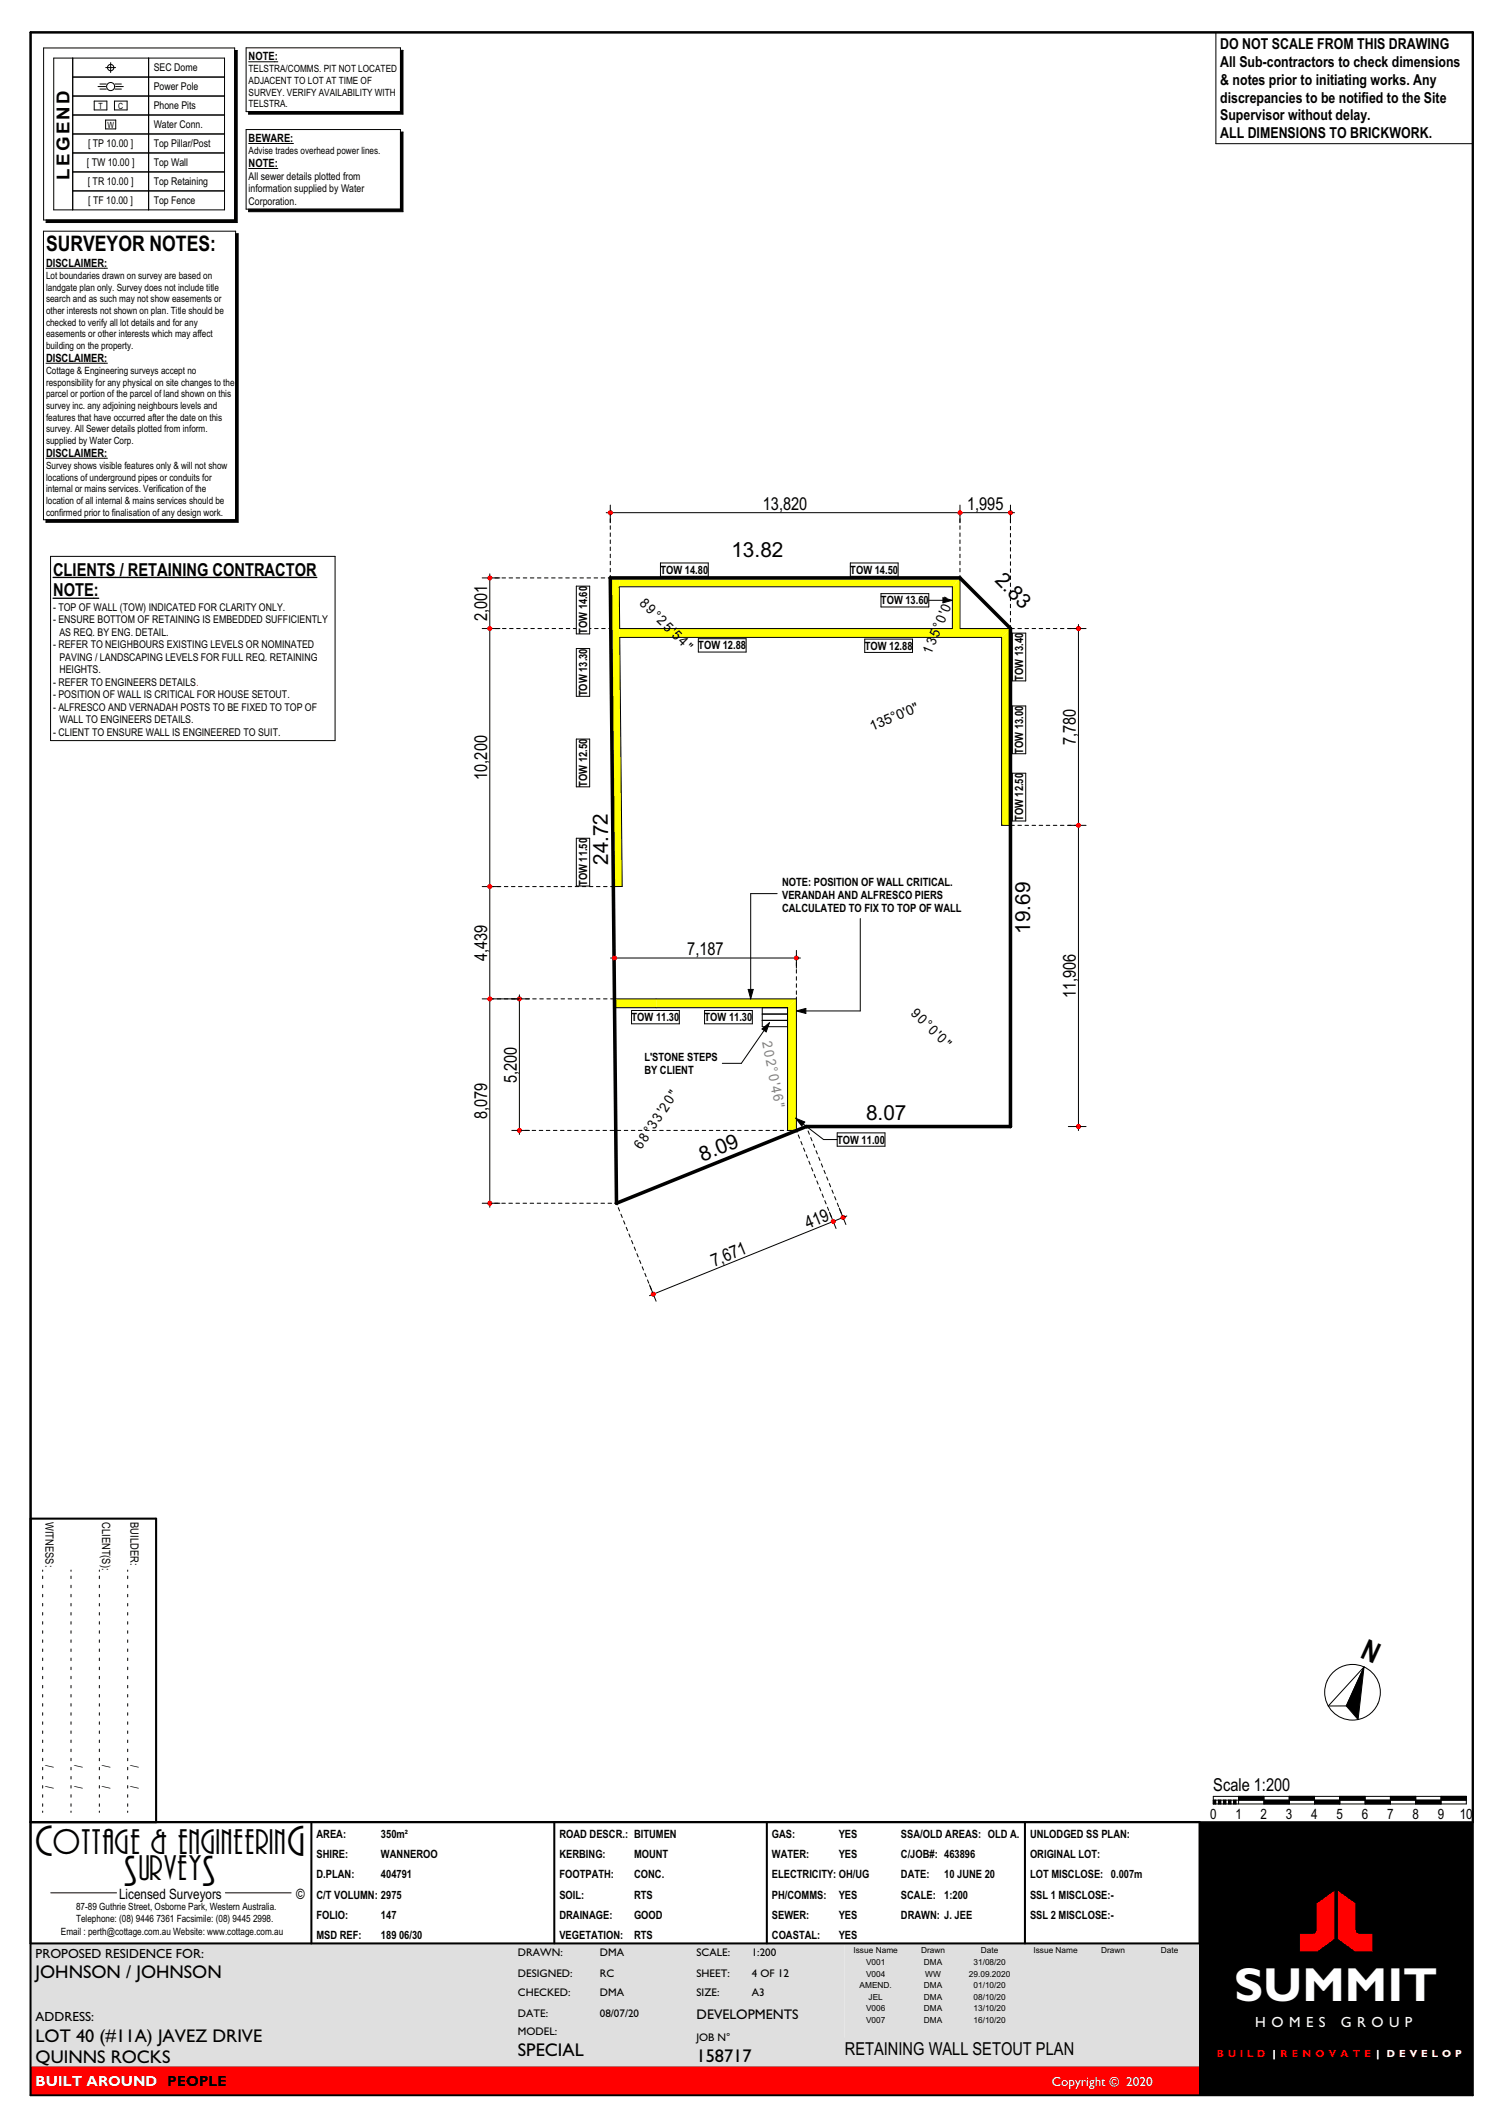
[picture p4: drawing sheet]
<svg xmlns="http://www.w3.org/2000/svg" width="297mm" height="420mm" viewBox="0 0 297 420" stroke-linecap="round" stroke-linejoin="round" font-family="sans-serif">
<path d="M166.9 384.1h70.1v18.6h-70.1z" fill-rule="evenodd" fill="#dfdfdf"/>
<!-- layer: O__TITLE -->
<path d="M6 408.4h231v5.7h-231z" fill-rule="evenodd" fill="#f00"/>
<path d="M6 384.1h160.9v18.6h70.1v5.7h-231z" fill-rule="evenodd" fill="#dfdfdf"/>
<path d="M237 360.1h54v54h-54z" fill-rule="evenodd" fill="#000"/>
<g fill="#f00">
<path d="M260.2 376.2l3.5-2.5v9.5l-3.4 2.5h-3.4v-3.5h2.6l.6-.3 .1-.4z" fill-rule="evenodd"/>
<path d="M264.4 373.7l3.5 2.5v5.3l.1 .4 .6 .3h2.6v3.5h-3.4l-3.4-2.5z" fill-rule="evenodd"/>
</g>
<g fill="none" stroke="#000" stroke-width=".2">
<path d="M240.3 6.4h50.7v22h-50.7zM6 300.1h24.8v60h-24.8zM8.4 310.3v.3M8.4 311.5v.5M8.4 313.3v.5M8.4 315.1v.5M8.4 316.9v.5M8.4 318.7v.5M14 310.3v.3M14 311.5v.5M14 313.3v.5M14 315.1v.5"/>
<path d="M14 316.9v.5M14 318.7v.5M19.6 310.3v.3M19.6 311.5v.5M19.6 313.3v.5M19.6 315.1v.5M19.6 316.9v.5M19.6 318.7v.5M25.2 310.3v.3M25.2 311.5v.5M25.2 313.3v.5M25.2 315.1v.5"/>
<path d="M25.2 316.9v.5M25.2 318.7v.5M8.4 320.5v.5M8.4 322.3v.5M8.4 324.1v.5M8.4 325.9v.5M8.4 327.7v.5M8.4 329.5v.5M8.4 331.3v.5M8.4 333.1v.5M8.4 334.9v.5M8.4 336.7v.5"/>
<path d="M8.4 338.5v.5M14 320.5v.5M14 322.3v.5M14 324.1v.5M14 325.9v.5M14 327.7v.5M14 329.5v.5M14 331.3v.5M14 333.1v.5M14 334.9v.5M14 336.7v.5M14 338.5v.5"/>
<path d="M19.6 320.5v.5M19.6 322.3v.5M19.6 324.1v.5M19.6 325.9v.5M19.6 327.7v.5M19.6 329.5v.5M19.6 331.3v.5M19.6 333.1v.5M19.6 334.9v.5M19.6 336.7v.5M19.6 338.5v.5M25.2 320.5v.5"/>
<path d="M25.2 322.3v.5M25.2 324.1v.5M25.2 325.9v.5M25.2 327.7v.5M25.2 329.5v.5M25.2 331.3v.5M25.2 333.1v.5M25.2 334.9v.5M25.2 336.7v.5M25.2 338.5v.5M8.4 340.3v.5M8.4 342.1v.5"/>
<path d="M8.4 343.9v.5M8.4 345.7v.5M8.4 347.5v.5M8.4 349.3v.5M8.4 351.1v.5M8.4 352.9v.5M8.4 354.7v.5M8.4 356.5v.5M8.4 358v.2M14 340.3v.5M14 342.1v.5M14 343.9v.5"/>
<path d="M14 345.7v.5M14 347.5v.5M14 349.3v.5M14 351.1v.5M14 352.9v.5M14 354.7v.5M14 356.5v.5M14 358v.2M19.6 340.3v.5M19.6 342.1v.5M19.6 343.9v.5M19.6 345.7v.5"/>
<path d="M19.6 347.5v.5M19.6 349.3v.5M19.6 351.1v.5M19.6 352.9v.5M19.6 354.7v.5M19.6 356.5v.5M19.6 358v.2M25.2 340.3v.5M25.2 342.1v.5M25.2 343.9v.5M25.2 345.7v.5M25.2 347.5v.5"/>
<path d="M25.2 349.3v.5M25.2 351.1v.5M25.2 352.9v.5M25.2 354.7v.5M25.2 356.5v.5M25.2 358v.2M10 374.1h13M44.5 374.1h13"/>
</g>
<path d="M6 6.4h285v407.7h-285zM6 360.1h231v24h-231M61.5 360.1v24M109.5 360.1v24M151.5 360.1v24M202.5 360.1v24" fill="none" stroke="#000" stroke-width=".4"/>
<!-- layer: 1 SITE 01_fence -->
<path d="M197.9 126l1.8-1.8v38.9h-1.8z" fill-rule="evenodd" fill="#ff0"/>
<path d="M199.7 124.2v38.9h-1.8v-37.1" fill="none" stroke="#000" stroke-width=".2"/>
<path d="M189.7 114.2v11h-1.5v-9.2z" fill-rule="evenodd" fill="#ff0"/>
<path d="M189.7 114.2v11h-1.5v-9.2" fill="none" stroke="#000" stroke-width=".2"/>
<g fill="#ff0">
<path d="M120.6 114.2v1.8z"/>
<path d="M122.4 114.2h67.3l-1.5 1.8h-65.8z" fill-rule="evenodd"/>
</g>
<path d="M120.6 114.2v1.8M122.4 114.2h67.3M122.4 116h65.8" fill="none" stroke="#000" stroke-width=".2"/>
<path d="M120.6 114.2h1.8l.6 61h-1.8z" fill-rule="evenodd" fill="#ff0"/>
<path d="M120.6 116l.6 59.2h1.8l-.5-49.2M122.4 114.2h.1M122.4 114.2h-1.8M122.4 116l.1 8.2" fill="none" stroke="#000" stroke-width=".2"/>
<path d="M121.4 197.4h8.2v1.8h-8.2z" fill-rule="evenodd" fill="#ff0"/>
<path d="M129.6 197.4h-8.2v1.8h8.2" fill="none" stroke="#000" stroke-width=".2"/>
<path d="M155.6 199.2l1.8-1.8v26h-1.8z" fill-rule="evenodd" fill="#ff0"/>
<path d="M157.4 197.4v26h-1.8v-24.2" fill="none" stroke="#000" stroke-width=".2"/>
<path d="M122.5 124.2h77.2l-1.8 1.8h-75.4z" fill-rule="evenodd" fill="#ff0"/>
<path d="M122.5 124.2h65.7M122.5 126h75.4M189.7 124.2h10" fill="none" stroke="#000" stroke-width=".2"/>
<path d="M129.6 197.4h27.8l-1.8 1.8h-26z" fill-rule="evenodd" fill="#ff0"/>
<path d="M183.5 118.6h2.8M186.3 118.1l1.9 .5-1.9 .5zM129.6 199.2h26M129.6 197.4h27.8M157.2 221l1.8 .8-.6 .8zM158.7 222.2l4 3h2.7" fill="none" stroke="#000" stroke-width=".2"/>
<!-- layer: O__SITE_TITLE -->
<g fill="#000">
<path d="M49.1 22.1h30v-12.1h.5v12.6h-30.5z" fill-rule="evenodd"/>
<path d="M9.1 43.5h37.3v-33.5h.5v34h-37.8z" fill-rule="evenodd"/>
<path d="M49.1 41.3h30v-15.2h.5v15.7h-30.5z" fill-rule="evenodd"/>
<path d="M46.6 46.2h.5v57h-38v-.5h37.5z" fill-rule="evenodd"/>
<path d="M239.8 355.8h.5v.7h-.5z" fill-rule="evenodd"/>
<path d="M240.8 355.8h.5v.7h-.5z" fill-rule="evenodd"/>
<path d="M241.8 355.8h.5v.7h-.5z" fill-rule="evenodd"/>
<path d="M242.8 355.8h.5v.7h-.5z" fill-rule="evenodd"/>
<path d="M243.8 355.8h.5v.7h-.5z" fill-rule="evenodd"/>
<path d="M244.8 355h5v.8h-5z" fill-rule="evenodd"/>
<path d="M249.8 355.8h5v.7h-5z" fill-rule="evenodd"/>
<path d="M254.8 355h5v.8h-5z" fill-rule="evenodd"/>
<path d="M259.8 355.8h5v.7h-5z" fill-rule="evenodd"/>
<path d="M264.8 355h5v.8h-5z" fill-rule="evenodd"/>
<path d="M269.8 355.8h5v.7h-5z" fill-rule="evenodd"/>
<path d="M274.8 355h5v.8h-5z" fill-rule="evenodd"/>
<path d="M279.8 355.8h5v.7h-5z" fill-rule="evenodd"/>
<path d="M284.8 355h5v.8h-5z" fill-rule="evenodd"/>
</g>
<g fill="none" stroke="#000" stroke-width=".2">
<path d="M8.6 9.5h37.8v34h-37.8zM10.6 11.5h33.8v30h-33.8zM14.4 15.2h30M14.4 11.5v30M14.4 19h30M18.6 20h2.5v1.7h-2.5zM19.4 17.1h1.5M19.8 16.6h1.2M19.8 17.6h1.2M20.9 13.4h1.9M21.9 12.4v1.9M22.6 20h2.5v1.7h-2.5z"/>
<path d="M22.7 16.6h1.3M22.7 17.6h1.3M22.9 17.1h1.5M29.4 11.5v30M46.4 10h.5v34h-37.8v-.5M48.6 9.5h30.5v12.6h-30.5zM49.1 12.2h5.8M79.1 10h.5v12.6h-30.5v-.5M14.4 22.7h30M14.4 26.5h30M14.4 30.2h30M14.4 34h30"/>
<path d="M14.4 37.7h30M20.9 23.7h2v1.8h-2zM48.6 25.6h30.5v15.7h-30.5zM49.1 28.4h8.9M49.1 33.3h5.8M79.1 26.1h.5v15.7h-30.5v-.5M8.6 45.7h38v57h-38zM9.1 53h12.1M46.6 46.2h.5v57h-38v-.5M9.1 71.8h12.1M9.1 90.6h12.1M239.8 355h50v1.5h-50z"/>
<path d="M239.8 355.8h50M240.3 355.8v.7M240.8 355.8v.7M241.3 355.8v.7M241.8 355.8v.7M242.3 355.8v.7M242.8 355.8v.7M243.3 355.8v.7M243.8 355.8v.7M244.3 355.8v.7M244.8 355v1.5M249.8 355v1.5"/>
<path d="M254.8 355v1.5M259.8 355v1.5M264.8 355v1.5M269.8 355v1.5M274.8 355v1.5M279.8 355v1.5M284.8 355v1.5"/>
<circle cx="21.9" cy="17.1" r=".8"/>
<circle cx="21.9" cy="13.4" r=".63"/>
</g>
<path d="M199.7 124.2v98.5h-40.4l-37.5 15.1-1.2-123.6h69.1l10 10" fill="none" stroke="#000" stroke-width=".7"/>
<!-- layer: 1 SITE 04_retaining setout -->
<g fill="none" stroke="#000" stroke-width=".2">
<path d="M96.7 114.2h.4M97.8 114.2h.7M99.2 114.2h.7M100.6 114.2h.7M102 114.2h.7M103.4 114.2h.7M104.8 114.2h.7M106.2 114.2h.7M107.6 114.2h.7M109 114.2h.7M110.4 114.2h.7M111.8 114.2h.7"/>
<path d="M113.2 114.2h.7M114.6 114.2h.7M116 114.2h.7M117.4 114.2h.7M118.8 114.2h.7M120.6 113.7v.5h-.4M120.6 101.3v.5M120.6 102.5v.7M120.6 103.9v.7M120.6 105.3v.7M120.6 106.7v.7M120.6 108.1v.7"/>
<path d="M120.6 109.5v.7M120.6 110.9v.7M120.6 112.3v.7M189.7 101.3v.5M189.7 102.5v.7M189.7 103.9v.7M189.7 105.3v.7M189.7 106.7v.7M189.7 108.1v.7M189.7 109.5v.7M189.7 110.9v.7M189.7 112.3v.7"/>
<path d="M189.7 113.7v.5M199.7 101.3v.6M199.7 102.6v.7M199.7 104v.7M199.7 105.4v.7M199.7 106.8v.7M199.7 108.2v.7M199.7 109.6v.7M199.7 111v.7M199.7 112.4v.7M199.7 113.8v.7M199.7 115.2v.7"/>
<path d="M199.7 116.6v.7M199.7 118v.7M199.7 119.4v.7M96.8 124.2h.4M97.9 124.2h.7M99.3 124.2h.7M100.7 124.2h.7M102.1 124.2h.7M103.5 124.2h.7M104.9 124.2h.7M106.3 124.2h.7M107.7 124.2h.7"/>
<path d="M109.1 124.2h.7M110.5 124.2h.7M111.9 124.2h.7M113.3 124.2h.7M114.7 124.2h.7M116.1 124.2h.7M117.5 124.2h.7M118.9 124.2h.7M120.3 124.2h.4M199.7 123.6v.6h.7M199.7 120.8v.7M199.7 122.2v.7"/>
<path d="M201.1 124.2h.7M202.5 124.2h.7M203.9 124.2h.7M205.3 124.2h.7M206.7 124.2h.7M208.1 124.2h.7M209.5 124.2h.7M210.9 124.2h.7M212.3 124.2h.8M96.8 175.2h.8M98.3 175.2h.7M99.7 175.2h.7"/>
<path d="M101.1 175.2h.7M102.5 175.2h.7M103.9 175.2h.7M105.3 175.2h.7M106.7 175.2h.7M108.1 175.2h.7M109.5 175.2h.7M110.9 175.2h.7M112.3 175.2h.7M113.7 175.2h.7M115.1 175.2h.7M116.5 175.2h.7"/>
<path d="M117.9 175.2h.7M119.3 175.2h.7M120.7 175.2h.7M153.6 176.6h-5.3v19M199.7 163.1h.7M201.1 163.1h.7M202.5 163.1h.7M203.9 163.1h.7M205.3 163.1h.7M206.7 163.1h.7M208.1 163.1h.7M209.5 163.1h.7"/>
<path d="M210.9 163.1h.7M212.3 163.1h.8M96.8 197.4h.8M98.3 197.4h.7M99.7 197.4h.7M101.1 197.4h.7M102.5 197.4h.7M102.6 197.8v25.2M103.9 197.4h.7M105.3 197.4h.7M106.7 197.4h.7M108.1 197.4h.7"/>
<path d="M109.5 197.4h.7M110.9 197.4h.7M112.3 197.4h.7M113.7 197.4h.7M115.1 197.4h.7M116.5 197.4h.7M117.9 197.4h.7M119.3 197.4h.7M120.7 197.4h.7M147.8 195.6h1l-.5 1.8zM150.6 199.2h5v3.7h-5zM157.4 189.3v.4"/>
<path d="M157.4 190.2v.7M157.4 191.6v.7M157.4 193v.7M157.4 194.4v.7M157.4 195.8v.7M157.4 197.1v.3M157.4 199.8l1.8-.5v1zM170 181.5v18.3h-10.8M150.6 203.4l1.5-1.3-.7 1.8zM150.6 200.4h5M150.6 201.7h5M151 203.7l-4.5 6.5h-3.8"/>
<path d="M96.8 237.8h.3M97.8 237.8h.7M99.2 237.8h.7M100.6 237.8h.7M102 237.8h.7M102.6 223.4h.5M102.6 223.8v.4M103.4 237.8h.7M103.8 223.4h.7M104.8 237.8h.7M105.2 223.4h.7M106.2 237.8h.7"/>
<path d="M106.6 223.4h.7M107.6 237.8h.7M108 223.4h.7M109 237.8h.7M109.4 223.4h.7M110.4 237.8h.7M110.8 223.4h.7M111.8 237.8h.7M112.2 223.4h.7M113.2 237.8h.7M113.6 223.4h.7M114.6 237.8h.7"/>
<path d="M115 223.4h.7M116 237.8h.7M116.4 223.4h.7M117.4 237.8h.7M117.8 223.4h.7M118.8 237.8h.7M119.2 223.4h.7M120.2 237.8h.7M120.6 223.4h.7M121.5 237.8h.3l.2 .4M122 223.4h.7M122.2 238.7l.2 .6"/>
<path d="M122.7 240l.3 .6M123.4 223.4h.7M124.8 223.4h.7M126.2 223.4h.7M127.6 223.4h.7M129 223.4h.7M130.4 223.4h.7M131.8 223.4h.7M133.2 223.4h.7M134.6 223.4h.7M136 223.4h.7M137.4 223.4h.7"/>
<path d="M138.8 223.4h.7M140.2 223.4h.7M141.6 223.4h.7M143 223.4h.7M144.4 223.4h.7M145.8 223.4h.7M147.2 223.4h.7M148.6 223.4h.7M150 223.4h.7M151.4 223.4h.7M152.8 223.4h.7M154.2 223.4h.7"/>
<path d="M155.6 223.4h.7M157 223.4h.4l.1 .4M157.7 224.3l.3 .7M158.3 225.6l.2 .7M158.8 226.9l.2 .7M159.3 228.2l.3 .7M159.3 222.7l.2 .3M159.7 223.5l.2 .7M159.8 229.5l.3 .7M160.2 224.8l.3 .7M160.4 230.8l.2 .7M160.7 226.1l.3 .7"/>
<path d="M160.9 232.1l.2 .7M161.3 227.4l.2 .7M161.4 233.4l.3 .7M161.8 228.7l.2 .7M161.9 234.7l.3 .6M162.3 230l.3 .7M162.5 236l.2 .6M162.8 231.3l.3 .7M163 237.3l.2 .6M163.3 232.6l.3 .7M163.5 238.6l.3 .6M163.9 233.9l.2 .7"/>
<path d="M164 239.9l.3 .6M164.4 235.2l.3 .7M164.9 236.5l.3 .7M165.4 237.8l.3 .7M166 239.1l.2 .7M123.2 241.3l.3 .6M123.7 242.6l.3 .6M124.3 243.9l.2 .6M124.8 245.2l.3 .6M125.3 246.5l.3 .6M125.8 247.8l.3 .6M126.4 249.1l.2 .6"/>
<path d="M126.9 250.4l.3 .6M127.4 251.7l.3 .6M127.9 253l.3 .6M128.5 254.3l.2 .6M129 255.5l.1 .3M164.5 241.1l.1 .3M166.5 240.3l.1 .3"/>
</g>
<!-- layer: 1 SITE 01_fence -->
<path d="M186.3 118.1l1.9 .5-1.9 .5zM157.2 221l1.8 .8-.6 .8z" fill="#000"/>
<!-- layer: 1 SITE 04_retaining setout -->
<path d="M147.8 195.6h1l-.5 1.8zM157.4 199.8l1.8-.5v1zM150.6 203.4l1.5-1.3-.7 1.8z" fill="#000"/>
<!-- layer: O__SITE_TITLE -->
<path d="M6.1 6.4h284.9v353.8h-284.9zM6.1 300.2h24.8v60" fill="none" stroke="#000" stroke-width=".4"/>
<!-- layer: 1 SITE 04_retaining setout -->
<circle cx="102.6" cy="223.4" r=".4" fill="none" stroke="#f00" stroke-width=".2"/>
<circle cx="102.6" cy="223.4" r=".4" fill="#f00"/>
<circle cx="102.6" cy="197.4" r=".4" fill="none" stroke="#f00" stroke-width=".2"/>
<circle cx="102.6" cy="197.4" r=".4" fill="#f00"/>
<path d="M96.8 197.8v39.6M101.1 197.4h1.1M102.6 196.6v.4M103 197.4h1.6M96.8 238.2v.4M101.1 223.4h1.1M103 223.4h1.6" fill="none" stroke="#000" stroke-width=".2"/>
<circle cx="96.8" cy="237.8" r=".4" fill="none" stroke="#f00" stroke-width=".2"/>
<circle cx="96.8" cy="237.8" r=".4" fill="#f00"/>
<path d="M96.8 175.6v21.4M95.3 197.4h1.1M97.2 197.4h5.4M95.3 237.8h1.1M97.2 237.8h1.6" fill="none" stroke="#000" stroke-width=".2"/>
<circle cx="96.8" cy="197.4" r=".4" fill="none" stroke="#f00" stroke-width=".2"/>
<circle cx="96.8" cy="197.4" r=".4" fill="#f00"/>
<path d="M96.8 124.6v50.2M95.3 175.2h1.1M97.2 175.2h1.6" fill="none" stroke="#000" stroke-width=".2"/>
<circle cx="96.8" cy="175.2" r=".4" fill="none" stroke="#f00" stroke-width=".2"/>
<circle cx="96.8" cy="175.2" r=".4" fill="#f00"/>
<path d="M96.8 114.6v9.2M95.3 124.2h1.1M97.2 124.2h1.6" fill="none" stroke="#000" stroke-width=".2"/>
<circle cx="96.8" cy="124.2" r=".4" fill="none" stroke="#f00" stroke-width=".2"/>
<circle cx="96.8" cy="124.2" r=".4" fill="#f00"/>
<circle cx="96.8" cy="114.2" r=".4" fill="none" stroke="#f00" stroke-width=".2"/>
<circle cx="96.8" cy="114.2" r=".4" fill="#f00"/>
<path d="M95.3 114.2h1.1M96.8 113.4v.4M97.2 114.2h1.6M213.1 163.5v58.8M213.1 223.1v.4" fill="none" stroke="#000" stroke-width=".2"/>
<circle cx="213.1" cy="222.7" r=".4" fill="none" stroke="#f00" stroke-width=".2"/>
<circle cx="213.1" cy="222.7" r=".4" fill="#f00"/>
<path d="M213.1 124.6v38.1M211.1 163.1h1.6M213.5 163.1h1.1M211.1 222.7h1.6M213.5 222.7h1.1" fill="none" stroke="#000" stroke-width=".2"/>
<circle cx="213.1" cy="163.1" r=".4" fill="none" stroke="#f00" stroke-width=".2"/>
<circle cx="213.1" cy="163.1" r=".4" fill="#f00"/>
<circle cx="213.1" cy="124.2" r=".4" fill="none" stroke="#f00" stroke-width=".2"/>
<circle cx="213.1" cy="124.2" r=".4" fill="#f00"/>
<path d="M119.8 101.3h.4M121 101.3h68.3M211.1 124.2h1.6M213.1 123.4v.4M213.5 124.2h1.1" fill="none" stroke="#000" stroke-width=".2"/>
<circle cx="120.6" cy="101.3" r=".4" fill="none" stroke="#f00" stroke-width=".2"/>
<circle cx="120.6" cy="101.3" r=".4" fill="#f00"/>
<path d="M120.6 99.8v1.1M189.7 99.8v1.1M120.6 101.7v1.6M189.7 101.7v1.6M190.1 101.3h9.2" fill="none" stroke="#000" stroke-width=".2"/>
<circle cx="189.7" cy="101.3" r=".4" fill="none" stroke="#f00" stroke-width=".2"/>
<circle cx="189.7" cy="101.3" r=".4" fill="#f00"/>
<circle cx="199.7" cy="101.3" r=".4" fill="none" stroke="#f00" stroke-width=".2"/>
<circle cx="199.7" cy="101.3" r=".4" fill="#f00"/>
<path d="M199.7 99.8v1.1M199.7 101.7v1.6M200.1 101.3h.4M128.7 255.9l-.4 .2M164.3 241.6l-34.8 14" fill="none" stroke="#000" stroke-width=".2"/>
<circle cx="129.1" cy="255.8" r=".4" fill="none" stroke="#f00" stroke-width=".2"/>
<circle cx="129.1" cy="255.8" r=".4" fill="#f00"/>
<path d="M163.9 239.6l.6 1.4M128.3 253.9l.6 1.5M129.2 256.2l.5 1M164.8 241.8l.4 1M166.2 240.8l-1.2 .5" fill="none" stroke="#000" stroke-width=".2"/>
<circle cx="164.6" cy="241.4" r=".4" fill="none" stroke="#f00" stroke-width=".2"/>
<circle cx="164.6" cy="241.4" r=".4" fill="#f00"/>
<circle cx="166.6" cy="240.6" r=".4" fill="none" stroke="#f00" stroke-width=".2"/>
<circle cx="166.6" cy="240.6" r=".4" fill="#f00"/>
<path d="M120.6 189.3h.4M121.8 189.3h35.2M165.8 238.8l.6 1.5M166.7 241l.5 1M167.3 240.3l-.3 .2" fill="none" stroke="#000" stroke-width=".2"/>
<circle cx="121.4" cy="189.3" r=".4" fill="none" stroke="#f00" stroke-width=".2"/>
<circle cx="121.4" cy="189.3" r=".4" fill="#f00"/>
<circle cx="157.4" cy="189.3" r=".4" fill="none" stroke="#f00" stroke-width=".2"/>
<circle cx="157.4" cy="189.3" r=".4" fill="#f00"/>
<path d="M121.4 187.8v1.1M121.4 189.7v1.6M157.4 187.8v1.1M157.4 189.7v1.6M157.8 189.3h.4" fill="none" stroke="#000" stroke-width=".2"/>
<!-- layer: 1 SITE 01_fence -->
<path d="M130.5 111.3h9.5v2.6h-9.5zM168 111.3h9.5v2.6h-9.5zM174.1 117.3h9.4v2.7h-9.4zM138 126.2h9.4v2.7h-9.4zM170.9 126.3h9.4v2.7h-9.4z" fill="none" stroke="#000" stroke-width=".2"/>
<path d="M200.1 125.1h2.6v9.5h-2.6z" fill-rule="evenodd" fill="#fff"/>
<path d="M200.1 125.1h2.6v9.5h-2.6z" fill="none" stroke="#000" stroke-width=".2"/>
<path d="M200.1 152.8h2.6v9.5h-2.6z" fill-rule="evenodd" fill="#fff"/>
<path d="M200.1 152.8h2.6v9.5h-2.6zM124.8 199.7h9.4v2.7h-9.4z" fill="none" stroke="#000" stroke-width=".2"/>
<path d="M200.1 139.5h2.6v9.5h-2.6z" fill-rule="evenodd" fill="#fff"/>
<path d="M200.1 139.5h2.6v9.5h-2.6z" fill="none" stroke="#000" stroke-width=".2"/>
<path d="M113.9 115.8h2.6v9.5h-2.6z" fill-rule="evenodd" fill="#fff"/>
<path d="M113.9 115.8h2.6v9.5h-2.6z" fill="none" stroke="#000" stroke-width=".2"/>
<path d="M113.9 128.2h2.6v9.4h-2.6z" fill-rule="evenodd" fill="#fff"/>
<path d="M113.9 128.2h2.6v9.4h-2.6z" fill="none" stroke="#000" stroke-width=".2"/>
<path d="M113.9 165.7h2.6v9.4h-2.6z" fill-rule="evenodd" fill="#fff"/>
<path d="M113.9 165.7h2.6v9.4h-2.6z" fill="none" stroke="#000" stroke-width=".2"/>
<path d="M113.9 146.1h2.6v9.4h-2.6z" fill-rule="evenodd" fill="#fff"/>
<path d="M113.9 146.1h2.6v9.4h-2.6zM139.2 199.7h9.5v2.7h-9.5zM165.4 223.9h9.5v2.6h-9.5z" fill="none" stroke="#000" stroke-width=".2"/>
<!-- layer: 1 SITE 04_retaining setout -->
<path d="M10 110h56.2v36.4h-56.2z" fill="none" stroke="#000" stroke-width=".2"/>
<path d="M10.5 114.1h52.1M10.5 118.2h9" fill="none" stroke="#000" stroke-width=".26"/>
<g fill="none" stroke="#000" stroke-width=".2">
<path d="M269.5 329.5l-1.1 10.4-2.4-2.7M269.5 329.5l-3.5 7.7M269.5 329.5l-7 7.7h3.5"/>
<circle cx="267.3" cy="334.5" r="5.5"/>
</g>
<path d="M269.5 329.5l-1.1 10.4-2.4-2.7z" fill="#000"/>
<text font-size="9.5" fill="#fff" x="243.9" y="395.5">SUMMIT</text>
<g font-size="8">
<text x="7" y="366.8">C</text>
<text x="56.8" y="366.8">G</text>
<text x="24.5" y="372.8">S</text>
<text x="40" y="372.8">S</text>
</g>
<g font-size="6.5">
<text x="10.5" y="366.4">OTTAGE &amp; ENGINEERIN</text>
<text x="27.5" y="371.6">URVEY</text>
</g>
<text font-size="5.6" x="268.5" y="327.6" transform="rotate(24 268.5 327.6)">N</text>
<text font-size="4.2" x="9.1" y="49.7">SURVEYOR NOTES:</text>
<g font-size="4.1">
<text x="144.5" y="110">13.82</text>
<text x="196.5" y="114.9" transform="rotate(45 196.5 114.9)">2.83</text>
<text x="120.2" y="171" transform="rotate(-91 120.2 171)">24.72</text>
<text x="203.6" y="184.5" transform="rotate(-90 203.6 184.5)">19.69</text>
<text x="171.1" y="221.4">8.07</text>
<text x="138.8" y="229.6" transform="rotate(-22 138.8 229.6)">8.09</text>
</g>
<g font-size="3.6">
<text x="7" y="391">JOHNSON / JOHNSON</text>
<text x="7" y="403.6">LOT 40 (#11A) JAVEZ DRIVE</text>
<text x="7" y="407.8">QUINNS ROCKS</text>
<text x="102.3" y="406.3">SPECIAL</text>
<text x="137.6" y="407.6">158717</text>
</g>
<g font-size="3.5">
<text x="13.7" y="35.5" transform="rotate(-90 13.7 35.5)">LEGEND</text>
<text x="150.7" y="100.8">13,820</text>
<text x="191.1" y="100.8">1,995</text>
<text x="10.5" y="113.8">CLIENTS / RETAINING CONTRACTOR</text>
<text x="10.5" y="117.9">NOTE:</text>
<text x="96.3" y="122.8" transform="rotate(-90 96.3 122.8)">2,001</text>
<text x="212.6" y="147.3" transform="rotate(-90 212.6 147.3)">7,780</text>
<text x="96.3" y="154.1" transform="rotate(-90 96.3 154.1)">10,200</text>
<text x="96.3" y="189.9" transform="rotate(-90 96.3 189.9)">4,439</text>
<text x="135.8" y="188.8">7,187</text>
<text x="212.6" y="197.3" transform="rotate(-90 212.6 197.3)">11,906</text>
<text x="102.1" y="214" transform="rotate(-90 102.1 214)">5,200</text>
<text x="96.3" y="221.2" transform="rotate(-90 96.3 221.2)">8,079</text>
<text x="159.6" y="242.9" transform="rotate(-22 159.6 242.9)">419</text>
<text x="141.1" y="250.4" transform="rotate(-22 141.1 250.4)">7,671</text>
<text x="239.8" y="354">Scale 1:200</text>
<text x="167" y="406.2">RETAINING WALL SETOUT PLAN</text>
</g>
<g font-size="3">
<text x="241.1" y="9.6">DO NOT SCALE FROM THIS DRAWING</text>
<text x="241.1" y="13.2">All Sub-contractors to check dimensions</text>
<text x="241.1" y="16.7">&amp; notes prior to initiating works. Any</text>
<text x="241.1" y="20.3">discrepancies to be notified to the Site</text>
<text x="241.1" y="23.8">Supervisor without delay.</text>
<text x="241.1" y="27.4">ALL DIMENSIONS TO BRICKWORK.</text>
</g>
<g font-size="2.9" fill="#fff">
<text x="248.1" y="400.6">H O M E S</text>
<text x="264.9" y="400.6">G R O U P</text>
<text x="7" y="412.3">BUILT AROUND PEOPLE</text>
</g>
<g font-size="2.8">
<text x="239.1" y="359.5">0</text>
<text x="244.1" y="359.5">1</text>
<text x="249.1" y="359.5">2</text>
<text x="254.1" y="359.5">3</text>
<text x="259.1" y="359.5">4</text>
<text x="264.1" y="359.5">5</text>
<text x="269.1" y="359.5">6</text>
<text x="274.1" y="359.5">7</text>
<text x="279.1" y="359.5">8</text>
<text x="284.1" y="359.5">9</text>
<text x="288.5" y="359.5">10</text>
<text x="23.5" y="375.3">Licensed Surveyors</text>
<text x="58.5" y="375.3">©</text>
<text x="137.6" y="399.1">DEVELOPMENTS</text>
</g>
<g font-size="2.7">
<text x="126.2" y="119.4" transform="rotate(45 126.2 119.4)">89°25'54&quot;</text>
<text x="184" y="129.4" transform="rotate(-67 184 129.4)">135°0'0&quot;</text>
<text x="172.3" y="144.5" transform="rotate(-22 172.3 144.5)">135°0'0&quot;</text>
<text x="179.9" y="200.3" transform="rotate(45 179.9 200.3)">90°0'0&quot;</text>
<text x="126.7" y="227.4" transform="rotate(-56 126.7 227.4)">68°33'20&quot;</text>
</g>
<text font-size="2.7" fill="#7f7f7f" x="150.6" y="206" transform="rotate(79 150.6 206)">202°0'46&quot;</text>
<g font-size="2.6">
<text x="7" y="387.1">PROPOSED RESIDENCE FOR:</text>
<text x="7" y="399.5">ADDRESS:</text>
</g>
<text font-size="2.6" fill="#fff" x="207.8" y="412.4">Copyright © 2020</text>
<text font-size="2.5" x="277.6" y="398.5">200</text>
<g font-size="2.3">
<text x="49.1" y="11.9">NOTE:</text>
<text x="49.1" y="28.1">BEWARE:</text>
<text x="49.1" y="33">NOTE:</text>
<text x="9.1" y="52.8">DISCLAIMER:</text>
<text x="9.1" y="71.5">DISCLAIMER:</text>
<text x="9.1" y="90.3">DISCLAIMER:</text>
<text x="130.5" y="113.4">TOW 14.80</text>
<text x="168" y="113.4">TOW 14.50</text>
<text x="174.1" y="119.4">TOW 13.60</text>
<text x="116" y="125.3" transform="rotate(-90 116 125.3)">TOW 14.60</text>
<text x="138" y="128.4">TOW 12.88</text>
<text x="170.9" y="128.4">TOW 12.88</text>
<text x="116" y="137.6" transform="rotate(-90 116 137.6)">TOW 13.30</text>
<text x="202.2" y="134.6" transform="rotate(-90 202.2 134.6)">TOW 13.40</text>
<text x="202.2" y="149" transform="rotate(-90 202.2 149)">TOW 13.00</text>
<text x="116" y="155.5" transform="rotate(-90 116 155.5)">TOW 12.50</text>
<text x="202.2" y="162.3" transform="rotate(-90 202.2 162.3)">TOW 12.50</text>
<text x="116" y="175.1" transform="rotate(-90 116 175.1)">TOW 11.50</text>
<text x="154.5" y="175.1">NOTE: POSITION OF WALL CRITICAL.</text>
<text x="154.5" y="177.7">VERANDAH AND ALFRESCO PIERS</text>
<text x="154.5" y="180.3">CALCULATED TO FIX TO TOP OF WALL</text>
<text x="124.8" y="201.8">TOW 11.30</text>
<text x="139.2" y="201.8">TOW 11.30</text>
<text x="127.3" y="209.7">L'STONE STEPS</text>
<text x="127.3" y="212.3">BY CLIENT</text>
<text x="165.4" y="226">TOW 11.00</text>
<text x="9" y="300.8" transform="rotate(90 9 300.8)">WITNESS:</text>
<text x="20.2" y="300.8" transform="rotate(90 20.2 300.8)">CLIENT(S):</text>
<text x="25.8" y="300.8" transform="rotate(90 25.8 300.8)">BUILDER:</text>
<text x="9" y="348.8" transform="rotate(90 9 348.8)">/</text>
<text x="9" y="352.9" transform="rotate(90 9 352.9)">/</text>
<text x="14.7" y="348.8" transform="rotate(90 14.7 348.8)">/</text>
<text x="14.7" y="352.9" transform="rotate(90 14.7 352.9)">/</text>
<text x="20.2" y="348.8" transform="rotate(90 20.2 348.8)">/</text>
<text x="20.2" y="352.9" transform="rotate(90 20.2 352.9)">/</text>
<text x="25.8" y="348.8" transform="rotate(90 25.8 348.8)">/</text>
<text x="25.8" y="352.9" transform="rotate(90 25.8 352.9)">/</text>
<text x="62.5" y="363.2">AREA:</text>
<text x="75.3" y="363.2">350m²</text>
<text x="110.5" y="363.2">ROAD DESCR.: BITUMEN</text>
<text x="152.5" y="363.2">GAS:</text>
<text x="165.7" y="363.2">YES</text>
<text x="178" y="363.2">SSA/OLD AREAS: OLD A.</text>
<text x="203.5" y="363.2">UNLODGED SS PLAN:</text>
<text x="62.5" y="367.2">SHIRE:</text>
<text x="62.5" y="371.2">D.PLAN:</text>
<text x="75.3" y="367.2">WANNEROO</text>
<text x="75.3" y="371.2">404791</text>
<text x="110.5" y="367.2">KERBING:</text>
<text x="110.5" y="371.2">FOOTPATH:</text>
<text x="125.3" y="367.2">MOUNT</text>
<text x="125.3" y="371.2">CONC.</text>
<text x="152.5" y="367.2">WATER:</text>
<text x="152.5" y="371.2">ELECTRICITY: OH/UG</text>
<text x="165.7" y="367.2">YES</text>
<text x="178" y="367.2">C/JOB#: 463896</text>
<text x="178" y="371.2">DATE:</text>
<text x="186.6" y="371.2">10 JUNE 20</text>
<text x="203.5" y="367.2">ORIGINAL LOT:</text>
<text x="203.5" y="371.2">LOT MISCLOSE: 0.007m</text>
<text x="62.5" y="375.2">C/T VOLUMN: 2975</text>
<text x="110.5" y="375.2">SOIL:</text>
<text x="125.3" y="375.2">RTS</text>
<text x="152.5" y="375.2">PH/COMMS:</text>
<text x="165.7" y="375.2">YES</text>
<text x="178" y="375.2">SCALE:</text>
<text x="186.6" y="375.2">1:200</text>
<text x="203.5" y="375.2">SSL 1 MISCLOSE:-</text>
<text x="62.5" y="379.2">FOLIO:</text>
<text x="62.5" y="383.2">MSD REF:</text>
<text x="75.3" y="379.2">147</text>
<text x="75.3" y="383.2">189 06/30</text>
<text x="110.5" y="379.2">DRAINAGE:</text>
<text x="110.5" y="383.2">VEGETATION:</text>
<text x="125.3" y="379.2">GOOD</text>
<text x="125.3" y="383.2">RTS</text>
<text x="152.5" y="379.2">SEWER:</text>
<text x="152.5" y="383.2">COASTAL:</text>
<text x="165.7" y="379.2">YES</text>
<text x="165.7" y="383.2">YES</text>
<text x="178" y="379.2">DRAWN: J. JEE</text>
<text x="203.5" y="379.2">SSL 2 MISCLOSE:-</text>
</g>
<g font-size="2.2">
<text x="102.3" y="386.7">DRAWN:</text>
<text x="118.5" y="386.7">DMA</text>
<text x="137.6" y="386.7">SCALE:</text>
<text x="148.6" y="386.7">1:200</text>
<text x="102.3" y="394.6">CHECKED:</text>
<text x="102.3" y="390.7">DESIGNED:</text>
<text x="118.5" y="390.7">RC</text>
<text x="118.5" y="394.6">DMA</text>
<text x="137.6" y="390.7">SHEET:</text>
<text x="137.6" y="394.6">SIZE:</text>
<text x="148.6" y="390.7">4 OF 12</text>
<text x="148.6" y="394.5">A3</text>
<text x="102.3" y="398.6">DATE:</text>
<text x="118.5" y="398.6">08/07/20</text>
<text x="102.3" y="402.2">MODEL:</text>
<text x="137.6" y="403.4">JOB N°</text>
</g>
<g font-size="2.1">
<text x="30.4" y="14.1">SEC Dome</text>
<text x="30.4" y="17.9">Power Pole</text>
<text x="30.4" y="21.6">Phone Pits</text>
<text x="17.4" y="29.1">[ TP 10.00 ]</text>
<text x="30.4" y="29.1">Top Pillar/Post</text>
<text x="30.4" y="25.4">Water Conn.</text>
<text x="17.2" y="32.9">[ TW 10.00 ]</text>
<text x="30.4" y="32.9">Top Wall</text>
<text x="49.1" y="35.5">All sewer details plotted from</text>
<text x="17.4" y="36.6">[ TR 10.00 ]</text>
<text x="17.4" y="40.4">[ TF 10.00 ]</text>
<text x="30.4" y="40.4">Top Fence</text>
<text x="30.4" y="36.6">Top Retaining</text>
<text x="49.1" y="38">information supplied by Water</text>
<text x="49.1" y="40.5">Corporation.</text>
<text x="10.5" y="120.7">- TOP OF WALL (TOW) INDICATED FOR CLARITY ONLY.</text>
<text x="10.5" y="123.2">- ENSURE BOTTOM OF RETAINING IS EMBEDDED SUFFICIENTLY</text>
<text x="11.7" y="125.6">AS REQ. BY ENG. DETAIL.</text>
<text x="10.5" y="128.1">- REFER TO NEIGHBOURS EXISTING LEVELS OR NOMINATED</text>
<text x="11.7" y="130.6">PAVING / LANDSCAPING LEVELS FOR FULL REQ. RETAINING</text>
<text x="10.5" y="135.5">- REFER TO ENGINEERS DETAILS.</text>
<text x="10.5" y="138">- POSITION OF WALL IS CRITICAL FOR HOUSE SETOUT.</text>
<text x="11.7" y="133">HEIGHTS.</text>
<text x="10.5" y="140.5">- ALFRESCO AND VERNADAH POSTS TO BE FIXED TO TOP OF</text>
<text x="11.7" y="142.9">WALL TO ENGINEERS DETAILS.</text>
<text x="10.5" y="145.4">- CLIENT TO ENSURE WALL IS ENGINEERED TO SUIT.</text>
</g>
<g font-size="2">
<text x="49.1" y="14.3">TELSTRA/COMMS. PIT NOT LOCATED</text>
<text x="49.1" y="16.6">ADJACENT TO LOT AT TIME OF</text>
<text x="49.1" y="18.9">SURVEY. VERIFY AVAILABILITY WITH</text>
<text x="49.1" y="21.2">TELSTRA.</text>
<text x="49.1" y="30.5">Advise trades overhead power lines.</text>
<text x="9.1" y="55.1">Lot boundaries drawn on survey are based on</text>
<text x="9.1" y="57.4">landgate plan only. Survey does not include title</text>
<text x="9.1" y="59.7">search and as such may not show easements or</text>
<text x="9.1" y="62">other interests not shown on plan. Title should be</text>
<text x="9.1" y="64.3">checked to verify all lot details and for any</text>
<text x="9.1" y="66.7">easements or other interests which may affect</text>
<text x="9.1" y="69">building on the property.</text>
<text x="9.1" y="73.9">Cottage &amp; Engineering surveys accept no</text>
<text x="9.1" y="76.2">responsibility for any physical on site changes to the</text>
<text x="9.1" y="78.5">parcel or portion of the parcel of land shown on this</text>
<text x="9.1" y="80.8">survey inc. any adjoining neighbours levels and</text>
<text x="9.1" y="83.1">features that have occurred after the date on this</text>
<text x="9.1" y="85.4">survey. All Sewer details plotted from inform.</text>
<text x="9.1" y="87.7">supplied by Water Corp.</text>
<text x="9.1" y="92.7">Survey shows visible features only &amp; will not show</text>
<text x="9.1" y="95">locations of underground pipes or conduits for</text>
<text x="9.1" y="97.3">internal or mains services. Verification of the</text>
<text x="9.1" y="99.6">location of all internal &amp; mains services should be</text>
<text x="9.1" y="101.9">confirmed prior to finalisation of any design work.</text>
<text x="15" y="377.5">87-89 Guthrie Street, Osborne Park, Western Australia.</text>
<text x="12" y="382.5">Email : perth@cottage.com.au Website: www.cottage.com.au</text>
<text x="15" y="380">Telephone: (08) 9446 7361 Facsimile: (08) 9445 2998.</text>
</g>
<g font-size="2" fill="#f00">
<text x="240.4" y="406.5">B U I L D</text>
<text x="274" y="406.5">D E V E L O P</text>
</g>
<text font-size="2" fill="#fff" x="251.5" y="406.5">| R E N O V A T E |</text>
<g font-size="1.7">
<text x="19.4" y="21.5">T</text>
<text x="23.4" y="21.5">C</text>
<text x="21.2" y="25.2">W</text>
</g>
<g font-size="1.6">
<text x="168.7" y="386">Issue Name</text>
<text x="171.1" y="388.4">V001</text>
<text x="182" y="386">Drawn</text>
<text x="182.6" y="388.4">DMA</text>
<text x="192.4" y="388.4">31/08/20</text>
<text x="193.8" y="386">Date</text>
<text x="204.2" y="386">Issue Name</text>
<text x="217.6" y="386">Drawn</text>
<text x="229.4" y="386">Date</text>
<text x="169.8" y="393">AMEND.</text>
<text x="171.1" y="390.7">V004</text>
<text x="171.6" y="395.3">JEL</text>
<text x="182.6" y="393">DMA</text>
<text x="182.6" y="395.3">DMA</text>
<text x="182.8" y="390.7">WW</text>
<text x="191.5" y="390.7">29.09.2020</text>
<text x="192.4" y="393">01/10/20</text>
<text x="192.4" y="395.3">08/10/20</text>
<text x="171.1" y="397.5">V006</text>
<text x="171.1" y="399.8">V007</text>
<text x="182.6" y="397.5">DMA</text>
<text x="182.6" y="399.8">DMA</text>
<text x="192.4" y="397.5">13/10/20</text>
<text x="192.4" y="399.8">16/10/20</text>
</g>
</svg>
